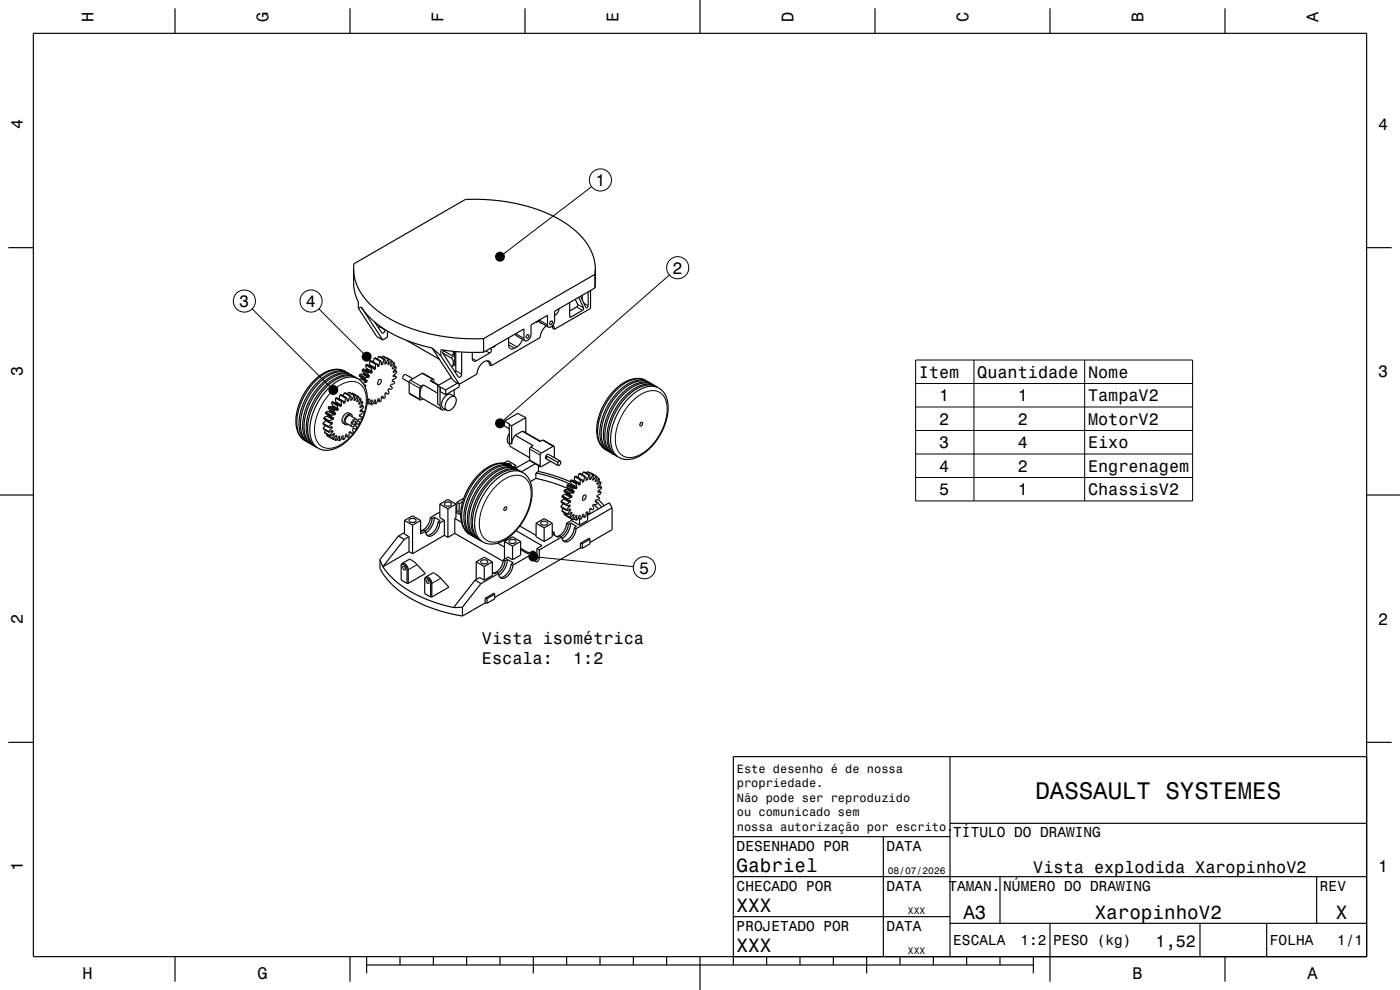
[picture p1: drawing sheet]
<svg xmlns="http://www.w3.org/2000/svg" width="420mm" height="297mm" viewBox="0 0 420 297" stroke-linecap="round" stroke-linejoin="round" font-family="sans-serif">
<g fill="none" stroke="#000" stroke-width=".35">
<path d="M10 10h400v277h-400zM52.5 2.5v7.5M105 2.5v7.5M157.5 2.5v7.5M210 0v10M262.5 2.5v7.5M315 2.5v7.5M367.5 2.5v7.5M2.5 74.3h7.5M410 74.3h7.5M106.1 80.7l.1-1.6 33.4-19.3h2.4l7.2 .4 6.7 1.1 6.4 2 5.7 2.6 4.5 3.2 3.2 3.5 1.2 1.9 .9 1.9 .6 2 .2 2.3M106.1 80.7l.1 5.5 .4 2.2 .9 2.2v1.9"/>
<path d="M106.1 80.7l.2 2.3 .6 2 .8 2 1.4 2.1 3.6 3.7 2.5 1.8 2.6 1.5 5.8 2.5 6.8 1.9 7.3 1 7.4 .1M107.5 92.5l5.6 8.5 1.7 1M108.4 92.1l1.6 2.2 2.1 2.1 4.8 3.3 5.9 2.7 6.8 2M108.4 92.1l-.9 .4M108.4 92.1l6.4 9.9M112.4 96.6l2.1 3.2a.83 .83 0 0 0 1-.9M113.8 97.7l-.2 .8M116.2 99.3v1.9l-1.4 .8M116.4 99.4l-.2 .1M161.5 96.2l3.1 1.9M161.6 96.2l-.5 .4h-.3M162 96.6l.1 .3h.4"/>
<path d="M163.9 97.8a4.7 4.7 0 0 0-1.8 3.4l-14.8 8.5M164.6 98.1l-.3-.5v-3l-5 2.9v2.8l-.4 1.2a1.31 1.31 0 0 1-1.4 .7M165.1 96.5l.4-.2a.59 .59 0 0 1 .1 .7 .59 .59 0 0 1-.7 .3zM165.7 97.8l.1 .7 .5 .3M165.9 97.6l.4 1.2M167.7 92.6l-.4 1.2-.9 .9M172.6 89.8l.7 1.5v.4l-2.4 1.6M173.6 89.2l1.5 3.2-.1 .4-3.8 2.4-.3-.3v-4.2M174.7 88.6v1.3M176.5 87.6v4.1l-.3 .6h-.4l-1.6-3.4M177.2 87.1v5.4l-10.9 6.3M178.5 86.4l-12.1 7v3.1l-.4 .9a1.31 1.31 0 0 1-1.4 .7"/>
<path d="M178.5 82.3v4.1M178.5 82.3l-33.4 19.3M178.6 80.7l-.1 5.7M178.6 80.7l-.1 1.6M98.4 116.6l2.1-1.7 1.8-1.1 1.9-.6 1.6-.1a5 5 0 0 1 4.3 5 17.3 17.3 0 0 1-9.9 16.6 5 5 0 0 1-7.2-4.4l.1-3.3 1.1-3.8 1.8-3.5zM100.7 119.5l.1 1.1-.3 .3M100.7 119.5l.2-.3 1.8 1M100.7 119.5l1.7 .9M102 118.5l-.2 1.2M102 118.5l.3-.2 1.7 1M102 118.5l1.7 1M103.3 117.9l-.3 .8"/>
<path d="M103.3 117.9l.3-.1 1.7 1M103.3 117.9l1.7 1M103.5 111.4l-1.2-.4-1.4-.1-1.7 .3-1.5 .7-1.6 1.1-1.7 1.5-2.8 3.8-1.9 4.2-.6 4 .1 1.8 .4 1.6 .7 1.3 1.2 1M103.5 111.4l.4 .2M103.5 111.4a7.3 7.3 0 0 0-8.2 1.8 17 17 0 0 0-6.3 15.5 5.5 5.5 0 0 0 2.5 3.5M103.7 119.5l-.1 .4a.76 .76 0 0 1-.5 1.1l-.4-.8M104 119.3l-.3 .2M104.6 117.7l-.4 .5M104.6 117.7l1.9 1M104.6 117.7l1.7 1M104.6 112l-1.4-.4-1.4-.1-1.5 .4-1.7 .8-3.3 2.6-2.6 3.6-1.9 4.3-.5 2.2-.2 1.9 .2 1.9 .5 1.5 .7 1.2 1.1 .9M104.6 112l.3 .3"/>
<path d="M104.6 112l-1.3-.6-1.4-.2-1.7 .3-1.9 .8-1.6 1.1-1.7 1.5-1.5 1.9-1.4 2.1-1.1 2.2-.8 2.3-.4 2.2-.1 1.9 .3 1.9 .6 1.5 .8 1.1 1.2 .8M105 118.9l-.3 .6a.52 .52 0 0 1-.5 .8l-.2-1M105.3 118.8v1.3M105.3 118.8l-.3 .1M105.6 117.9l-.1 .2M105.6 117.9l1.9 1.1M105.6 117.9l1.8 1M105.7 112.7l-1.2-.5-1.4-.1-1.7 .4-1.8 .8-1.7 1.2-1.5 1.5-2.8 3.7-1.8 4.3-.5 2.2-.1 1.9 .2 1.8 .5 1.4 .7 1.2 1.1 1M105.7 112.7l.3 .2M105.7 112.7l-1.4-.7-1.5-.1-1.5 .2-1.7 .8-1.8 1.1-1.7 1.5-2.8 3.8-1.1 2.2-.8 2.3-.5 2.2-.1 1.9 .2 2.1 .6 1.4 .8 1.1 1.3 1M106.3 118.7h.2M106.3 118.7l-.7 1.2-.3 .2"/>
<path d="M106.5 118.7l-.3 1.2 .2 .2 1-1.2M106.8 113.3l-1.3-.5h-1.5l-1.5 .3-1.6 .7-1.6 1.1-1.7 1.5-2.8 3.7-1.8 4.1-.7 4.2 .1 1.7 .5 1.7 .8 1.4 1.1 .9M106.8 113.3l.3 .2M106.8 113.3l-1.4-.6-1.3-.2-1.5 .2-1.8 .7-1.7 1.1-1.7 1.5-1.6 1.8-1.4 2.1-1.1 2.2-.8 2.3-.5 2-.1 2.3 .2 1.7 .6 1.6 .9 1.2 1.2 .9M107.4 118.9l.1 .1M107.5 119.2l.7 .4M107.5 119l-.5 1.2 .1 .3 1.1-.9M107.8 112.6l2 1.4M107.8 112.6l1.7 1M107.9 112.3l-.1 .3M107.9 112.3l1.7 1M108.2 119.6l.1 .1-.6 1.2v.4"/>
<path d="M108.5 113.2l-.2 .4-.7 .2M108.6 111l.5 .7M108.6 111l1.8 1M108.8 110.7l.6 .1 1.7 1M108.8 110.7l-.2 .3M108.8 110.7l1.7 1M108.9 115h.1M108.9 115v.1M109.1 111.7l1.7 1M109.1 111.7a.47 .47 0 0 1-.2 .6 .47 .47 0 0 1-.6-.1l-.4 .1M109.2 115.5h.5l-.2 .6M109.5 113.6l.3 .4"/>
<path d="M109.5 116.1h.1M109.6 113.3l-.1 .3M109.7 109.5v.4a.7 .7 0 0 1 0 1.1M109.7 109.5l1.8 1M109.8 114l.3 .1M110 109.3l.2 .1M110 109.3l-.3 .2M110 109.3l1.9 1.1M110.1 114.1h.1M110.1 114.1a.58 .58 0 0 1-.7 .7l-.5 .2M110.4 112l.4 .7M110.5 111.7l.6 .1"/>
<path d="M110.5 111.7l-.1 .3M110.8 112.7h.1M110.8 112.7a.47 .47 0 0 1-.2 .5 .47 .47 0 0 1-.6 0l-.4 .1M111 108.3l-.2 1.4M111 108.3l.2-.2 1.7 1M111 108.3l1.7 1M111.1 111.8l.2 .2M111.3 112h.1M111.5 110.5v.6a.5 .5 0 0 1 .2 .5 .5 .5 0 0 1-.4 .4M111.9 110.4l-.2-.1-.2 .2M111.9 110.4l.3 .4M112.2 110.8l.1 .1"/>
<path d="M112.3 107.4l-.3 1.2M112.3 107.4l.2-.1 1.7 1M112.3 107.4l1.7 1M112.7 109.3l-.1 .4a.81 .81 0 0 1-.3 1.2M112.9 109.1l-.2 .2M113.5 114.1a.52 .52 0 0 1 .8-.2 .52 .52 0 0 1 0 .9l-.5 .5-.4 .1zM113.6 106.9l-.4 .8M113.6 106.9l1.9 1M113.6 106.9l1.7 1M114 108.4l-.2 .5a.77 .77 0 0 1-.5 1l-.4-.8M114.2 108.3l-.2 .1M114.4 119.1l.8 .4"/>
<path d="M114.8 106.9l-.3 .4M114.8 106.9l1.9 1M114.8 106.9l1.7 .9M115.2 119.5l-.4-.6a.56 .56 0 0 0-.4 .8l-.4 .9M115.3 107.9l-.3 .7a.51 .51 0 0 1-.1 .5 .51 .51 0 0 1-.5 .2l-.2-1M115.5 109.2h.1M115.5 107.9h-.2M115.5 107.9v1.3M115.6 117.9l-.1 .5a.81 .81 0 0 1-.3 1.1M115.7 117.9l.4 .2M115.7 107.3l1.8 .9M115.8 117.8l-.2 .1"/>
<path d="M115.8 117.8v.1M115.8 117.9l.3 .2M116.4 109.3h.1M116.5 107.8l-.7 1.3-.3 .1M116.5 107.8l.2 .1M116.7 107.9l-.3 1.4M116.7 116.6a.55 .55 0 0 0-.4 .5 .55 .55 0 0 0 .3 .5l-.1 .6-.4-.1M116.7 116.6h.1M117.1 115.8l.2 .1M117.1 115.8h.1M117.2 115.8l.1 .1M117.2 109.9h.1"/>
<path d="M117.3 115.9a.51 .51 0 0 1 .3 .8 .51 .51 0 0 1-.9-.1M117.5 108.2l-.8 1.1h-.3M117.5 108.2l.2 .1-.5 1.2v.4M117.6 108.5l.7 .4M117.7 114.3l.5 .2M117.7 114.2l.5 .3M118 112.5l.9 .5M118.2 109.7l.7 .4M118.2 114.5a.55 .55 0 0 1-.1 .7 .55 .55 0 0 1-.7 0l-.3 .6M118.3 111l.7 .4M118.3 108.9l-1 1M118.3 108.9v.5a1.11 1.11 0 0 0-.5 1.3l1.1-.6"/>
<path d="M118.9 110.1l-.2 .5a1.14 1.14 0 0 0-.7 1.2l1-.4M118.9 113h.1M118.9 113v.3l-1 .5-.2 .5M119 111.4l-.2 .6a1.03 1.03 0 0 0-.8 1h.9M122 102.1l9.8 5.7M122.8 114.7v3.4l3.2 1.9M123.9 113.6l-2.2-1.2a.88 .88 0 0 0-.7 1.3l1.8 1M126.9 119.6l-.9 .4M127 115.5a2.87 2.87 0 0 0-.5 3.9l6.1 3.5M127 115.5l-.9 .5-.2 .4 .1 3.6M127 115.5l4.3 2.5M129.1 114.2l2.5 1.3"/>
<path d="M129.1 114.2l2.4 1.4M129.6 104.4l2.7 2.4M129.6 104.4l6.4 9.8 1.8 1.1M130.1 113.8l-3.4-1.8-3.6 2-.3 .7M130.1 113.8l-1 .4M130.1 113.8l.1 .9M131.3 115.7l.7 .4M131.3 115.7v5.5M132 116.1v5.7l.2 .7 .4 .4M132.1 116.1l1.6 .9M132.1 116.1v1.4l1.6 .9M132.1 116.1h-.1"/>
<path d="M132.3 106.8l5.5 8.5M132.8 105.9l2.9 1.8 .3 .9-.2 1.2M133.1 105.3l2.2 1.2 .5 .1M133.4 105.1l-.4 .2-.2 .6 4.7 7.2a.75 .75 0 0 0 1-.9v-6.6M133.7 117v1.4M135.4 109.8h.4M135.4 113.3l-4.1 2.4M136 105.4l-.2 1.2M136.3 116.9v2M136.4 105.4v3.3l.3 .2M136.4 106.2l-.6 .4M136.4 119l-1.1-.6a2.83 2.83 0 0 0-2.8 3l.3 .9 1.2 .8"/>
<path d="M136.4 119a2.8 2.8 0 0 1-1.1 3.9l-.7 .3-.6-.1M136.4 119a2.71 2.71 0 0 0-2.9 2.7l.1 .8 .4 .6M136.4 109.5l.3 .1M136.7 105.5l-.1 6.2M136.7 109.3l-.9 .5M137.3 114.9l-3.6 2.1M137.8 115.2v.9l-4.1 2.3M145.1 105.7l-6.7-.1-6.1-.7v1.9M145.1 101.6v4.1M146.1 108.2l.5 .3M146.4 108.3l.4 1.1 .5 .3M147.1 104.5a.82 .82 0 0 1-.2 1.4l-4.1 2.4a.74 .74 0 0 1-.8 0 .74 .74 0 0 1-.3-.8v-1.8"/>
<path d="M147.3 109.7a1.39 1.39 0 0 0-.9-1.5 1.39 1.39 0 0 0-1.6 .6 4.8 4.8 0 0 0-1.7 3.4l-5.3 3.1M147.8 104.1h.1M148.7 103.6l-.4 .4-.4 .1M152.6 101.3v2.2a1.08 1.08 0 0 0 .5 1.1 1.08 1.08 0 0 0 1.3-.1l1.5-1.2 .8-1.5M154.4 100.3l3.1 1.9M157.5 102.2l-.3-.5v-3l-12.1 7M158.1 100.6l.3-.2a.58 .58 0 0 1 .2 .7 .58 .58 0 0 1-.8 .3zM188.8 119.2l1.9-1.6 2-1.1 1.7-.5 1.7-.1a4.9 4.9 0 0 1 4.2 4.4 17.2 17.2 0 0 1-9.7 17.1 4.9 4.9 0 0 1-6.9-2.6l-.4-1.5-.1-2 .8-4.2 2-4.3zM193.8 114.2l-1.4-.5-1.4-.1-1.7 .5-1.6 .7-3.1 2.5-2.8 3.7-1.8 4.3-.6 2.2-.1 2 .1 1.7 .5 1.5 .7 1.2 1.2 1.1M193.8 114.2l.3 .2M193.8 114.2a7.2 7.2 0 0 0-7.9 1.4 17 17 0 0 0-6.6 15.8 5.5 5.5 0 0 0 2.5 3.6M194.9 114.8l-1.4-.6-1.4-.2-1.6 .3-1.8 .7-1.6 1-1.7 1.5-1.5 1.8-1.4 2.1-1.1 2.2-.9 2.3-.4 2.2-.1 2.1 .2 1.8 .5 1.6 1 1.2 1.2 .8"/>
<path d="M194.9 114.8l-1.3-.5h-1.5l-1.7 .4-1.4 .6-1.6 1.1-1.7 1.5-2.8 3.7-1.7 3.9-.6 2.2-.2 2.2 .1 1.8 .5 1.7 .8 1.3 1.1 .9M194.9 114.8l.3 .2M195.9 115.4l-1.3-.6-1.5-.2-1.7 .3-1.8 .8-1.6 1.1-1.6 1.5-1.6 1.9-1.4 2-1.8 4.3-.5 2.3-.1 2.1 .3 1.9 .5 1.4 .8 1.1 1.3 .9M195.9 115.4l-1.2-.4-1.5-.1-1.4 .3-1.7 .8-3.2 2.4-1.5 1.8-1.4 2.1-1.9 4.2-.5 2.1-.2 2.1 .2 1.8 .4 1.5 .9 1.3 1 .9M195.9 115.4l.4 .2M197 116l-1.3-.6-1.4-.2-1.7 .3-1.7 .7-1.8 1.2-1.7 1.5-2.8 3.7-1.8 4.3-.5 2.3-.2 2.1 .2 1.9 .5 1.5 1 1.3 1.2 .8M197 116l-1.4-.4-1.4-.1-1.7 .4-1.5 .8-3.3 2.6-2.8 3.8-1.8 4.3-.6 3.9 .2 1.8 .5 1.7 .7 1.1 1.1 .9M197 116l.3 .3M91.5 132.2l.4 .2M92.6 132.8l.3 .2M93.7 133.5l.3 .1M94.8 134.1l.3 .1"/>
<path d="M96.9 127v.3l1.7 .9M96.9 127l1.7 1M97 128.5v.2l1.7 1M97 128.5l1.7 .9M97.1 125.6l1.8 1.1M97.1 125.6l.1 .1M97.2 125.3l-.1 .3M97.2 125.3l1.7 1M97.3 129.7l1.8 1.2M97.3 129.7l1.7 1M97.6 127.7l-.6 .8M97.6 123.9l2 1.3"/>
<path d="M97.6 123.9l1.7 1M97.7 129.1l-.4 .6M97.8 123.6l-.2 .3M97.8 123.6l1.7 1M98 126.1l-1.1 .9M98 130.6l.2 .1M98 130.6l2.7 1.5M98.1 130.3l-.1 .3M98.4 124.5l-.3 .4-.9 .4M98.4 122.3l.4 .5 1.8 1.1M98.4 122.3l1.8 1M98.6 128.2l1-.2a1.12 1.12 0 0 1-.7 1.2l-.2 .2"/>
<path d="M98.6 128v.2M98.6 122l-.2 .3M98.6 122h.7l1.7 1M98.6 122l1.7 1M98.7 129.4v.3M98.9 126.7h.7a.59 .59 0 0 1 0 .6 .59 .59 0 0 1-.6 .3l-.4 .4M98.9 126.3v.4M99 122.9a.51 .51 0 0 1-.3 .6 .51 .51 0 0 1-.5 0l-.4 .1M99 130.7l.1 .2M99.3 124.9l.3 .3M99.5 124.6l-.2 .3M99.5 120.7v.4a.63 .63 0 0 1 0 1.1"/>
<path d="M99.5 120.7l1.7 1M99.6 125.2l.4 .1M99.7 120.5l-.2 .2M99.7 120.5l2 1.1M99.7 120.5l1.7 1M99.8 129.1l-1.1 .6M99.8 129.1v.1M99.8 129.2v.4l-.8 1.1M100 125.3h.1M100.1 125.3a.6 .6 0 0 1-.8 .7l-.4 .3M100.2 123.3l.4 .6M100.2 130l-1.1 .9"/>
<path d="M100.2 130h.1M100.3 130l-.5 1.7 1-1h.2M100.3 123h.7M100.3 123l-.1 .3M100.6 123.9h.1M100.7 123.9a.5 .5 0 0 1-.2 .5 .5 .5 0 0 1-.6 .1l-.4 .1M101 123l.1 .1M101 130.7h.1M101 130.7l-.3 1.4M101.1 123.1h.1M101.1 131.8l.7 .4M101.2 121.7l.1 .6a.47 .47 0 0 1 .2 .5 .47 .47 0 0 1-.4 .3"/>
<path d="M101.4 121.5l.3 .1M101.4 121.5l-.2 .2M101.7 121.6l.3 .3M101.9 130.9l-.3 .1-.7 1.2-.2-.1M101.9 130.9h.1M101.9 130.9l-.1 1.3M102 121.9l.1 .1M102.4 131.5l.7 .4M102.4 120.4v.7a.57 .57 0 0 1-.3 .9M102.7 120.2l-.3 .2M103.1 131.9l-.2-1.2-.3 .2-.6 1.3h-.2M103.6 130.7l.8 .5"/>
<path d="M104.4 131.2l-.3-.9a.54 .54 0 0 0-.5 .8l-.5 .8M104.4 127.3l-.8 .1M104.8 129.6l.7 .4M105.3 120.1h.1M105.4 124.3a2.05 2.05 0 0 0-1.8 3.1M105.4 124.3l.3 .8M105.4 124.3l-.7-.4a2.05 2.05 0 0 0-1.7 3.1l.6 .4M105.5 130l-.4-.5a.69 .69 0 0 0-.4 1.1l-.3 .6M106 128.4l.4 .2M106.1 126.5l.3-.2a.58 .58 0 0 1 .2 .7 .58 .58 0 0 1-.8 .3zM106.1 128.4a.65 .65 0 0 0-.2 1.1v.4l-.4 .1M106.1 128.4h.1"/>
<path d="M106.1 128.4l.3 .2M106.6 127.6l.1 .1a.51 .51 0 0 1 .4 .6 .51 .51 0 0 1-.7 .3M106.9 125.7a1.48 1.48 0 0 1-1.3 2.3M106.9 125.7a1.48 1.48 0 0 0-1.3 2.3M106.9 125.7l-1.8-1a1.49 1.49 0 0 0-1.3 2.2l1.8 1.1M106.9 127.1h.1M107.3 126.2l.3 .2M107.4 126.3h.1M107.4 126.3l.2 .1M107.6 126.4l.2 .2a.5 .5 0 0 1-.1 .6 .5 .5 0 0 1-.7-.1M107.7 121.3h.1M107.8 124.6l.7 .4"/>
<path d="M108.1 120.2l.7 .4M108.2 123l-.1 .5h.9M108.2 123l.8 .5M108.4 121.5l.7 .4M108.5 125a.59 .59 0 0 1-.2 .7 .59 .59 0 0 1-.7 0l-.2 .6M108.8 120.6l-.1 .5a1.14 1.14 0 0 0-.7 1.2l1.1-.4M108.8 120.6l-1.1 .7M109 123.5l-.3 .5a.82 .82 0 0 0-.8 .9l.6 .1M109.1 121.9l-.1 .4-.8 .7M110.1 121.1l.2 .1M110.2 120.1l.3-.4 .3 .1-.5 1.4M110.7 121l.7 .4"/>
<path d="M111.6 120l-.3 .1-.8 1.2-.2-.1M111.6 120h.1M111.6 120l-.2 1.4M112 120.8l.7 .4M112.7 121.2l-.1-1.2-.3 .1-.7 1.3h-.2M113.3 120.1l.7 .5M114 120.6l-.3-.9a.54 .54 0 0 0-.5 .7l-.5 .8M133.5 122.8l-.4 .3-.5-.2M151.1 138.9l1.2-.7 2.5 1.4M151.3 126.4v1.4l1.5 .8M151.3 126.4l1.5 .9M151.8 139.1h.2a.94 .94 0 0 1 1.4 .7"/>
<path d="M152.8 127.3v5.7l.3 .8 5.8 3.5M152.8 130.1a2.11 2.11 0 0 0 0 3M152.8 127.3l.7 .4M153 139.6l-1.4-.5-1.6-.1-1.5 .4-1.8 .9-3.2 2.7-2.6 3.6-1.8 4.3-.5 2.2-.1 1.9 .2 1.9 .5 1.5 .8 1.1 1 .8M153 139.6l.3 .2M153 139.6a7.3 7.3 0 0 0-8.2 1.7 17 17 0 0 0-6.4 15.4 5.5 5.5 0 0 0 2.6 3.6M153.5 127.7v5.5l.3-1.3 .8-1.3M154.6 130.6l5.3 3.1-.8 .5-.2 .5v3.4l3.3 1.9M154.8 139.6v1M154.8 139.6l-.9 .5M156.7 129.4l5.5 3M156.7 129.4l5.4 3.1 .9-.5 3.2 1.9"/>
<path d="M156.7 129.4l-2.1 1.2M157.7 125.3l-2.3-1.3-4.1 2.4M157.7 125.3v4.5M157.7 125.3l-4.2 2.4M158.9 138.1l-4.1 2.4M160.6 139.1l-4.2 2.4M161.5 139.7v1.7M164 136.8v.9l-.2-.3zM164 136.8l3.4 1.9M165.2 138.4l-3 1.6M166.2 133.9l.1 3.4M166.2 133.9l-4 2.2-.1 .4 .1 3.5"/>
<path d="M167.4 138.7v1M168.1 138.3l-3.5-2a.87 .87 0 0 0-.8 1.3l3.6 2.1M168.1 138.3a.88 .88 0 0 1-.7 1.4M168.1 138.3l-.7 .4M181.8 135l.3 .1M182.9 135.6l.3 .2M183.9 136.2l.4 .2M185 136.8l.3 .2M192.2 126.9l.3-.2a.59 .59 0 0 1 .2 .7 .59 .59 0 0 1-.7 .3zM0 148.5h10M121.3 159.7l-1.8 1.1M121.3 156.1v4.1l1.4 .8"/>
<path d="M121.3 156.1l2.5 1.4M121.3 156.1l2.5-1.4 2.4 1.4M122.9 155.8a1.15 1.15 0 0 1 1.9 .5 1.23 1.23 0 0 1-2.1-.2zM123.8 157.5v8.6M126.2 159.3l.2 .2 .7-.4 .6 .3M126.2 156.1v4.1l1.5-.8M126.2 156.1l-2.4 1.4M129.1 155.3a4.3 4.3 0 0 1-2.9 3.9M129.1 155.3l.5 .3M129.6 155.6a4.7 4.7 0 0 1-2.1 3.7M130.3 155.2a6.3 6.3 0 0 1-2.6 4.7M130.3 155.2l-.7 .4"/>
<path d="M130.3 155.2l1.8 1-.7 .4M131.4 156.6a4 4 0 0 1-3.4 4M131.4 156.6l.5 .3M131.9 156.9a3.9 3.9 0 0 1-3.4 4l-.6-.5-.2-1M131.9 153.6l-2.8 1.7M131.9 151.2v4.1l1.4 .8M131.9 151.2l2.5 1.4M131.9 151.2l2.5-1.4 2.4 1.4M133.3 156.1l-1.4 .8M133.3 156.1v4.5M133.5 150.9a1.15 1.15 0 0 1 1.9 .5 1.22 1.22 0 0 1-2.1-.2zM134.4 152.6v8.6"/>
<path d="M136.4 155.5l2.1 1.2M136.4 155.5v4.5M136.8 153.7l1.4 .8M136.8 151.2v4.1l-.4 .2M136.8 151.2l-2.4 1.4M137 150.7l-.1 3M137 150.7l.7 .4M137.7 151.1l-.1 3M138.8 150.5l-1.1 .6M139.1 149.5l-2.1 1.2M148 144.6l1.9-1.6 2-1.1 1.7-.6h1.6a4.9 4.9 0 0 1 4.3 4.8 17.2 17.2 0 0 1-9.9 16.7 4.8 4.8 0 0 1-6.5-2.2l-.5-1.6-.2-1.9 .1-1.9 .5-2.3 .9-2.3 1.1-2.2 1.3-1.8zM151.4 152.2l.3-.2a.59 .59 0 0 1 .2 .8 .59 .59 0 0 1-.7 .2z"/>
<path d="M154.1 140.2l-1.4-.7-1.4-.1-1.6 .2-1.9 .9-1.6 1-1.7 1.6-1.6 1.8-1.3 2.1-1.1 2.2-.8 2.3-.5 2.2v1.9l.2 1.9 .6 1.6 .9 1 1.2 .9M154.1 140.2l-1.3-.5-1.5-.1-1.5 .4-1.6 .7-1.8 1.2-1.7 1.6-2.6 3.5-1.9 4.3-.5 2.2-.1 2 .2 1.9 .4 1.5 .8 1.2 1.1 .9M154.1 140.2l.3 .2M154.8 159.2l7.8 4.5-1.5 .9M155.1 140.8l-1.3-.6-1.5-.2-1.5 .3-1.8 .7-1.8 1.1-1.6 1.6-2.8 3.7-1.2 2.2-.8 2.3-.5 2.2-.1 2 .2 1.8 .6 1.6 .8 1.2 1.3 .9M155.1 140.8l-1.2-.5h-1.4l-1.7 .3-1.7 .8-1.8 1.3-1.5 1.4-2.7 3.8-1.8 4-.5 2.3-.2 1.9 .2 1.7 .5 1.7 .8 1.2 1 .9M155.1 140.8l.4 .2M156 157.8l4.8 2.8M156.2 141.4l-1.3-.6-1.4-.2-1.5 .2-1.7 .7-1.8 1.1-1.7 1.5-1.6 1.9-1.4 2-1.8 4.3-.5 2-.2 2.4 .2 1.9 .6 1.6 .9 1.2 1.2 .8M156.2 141.4l-1.2-.4-1.6-.1-1.5 .3-1.6 .7-1.5 1.1-1.7 1.5-2.8 3.8-1.8 4-.8 4.2 .1 1.8 .5 1.7 .8 1.3 1.1 .9M156.2 141.4l.3 .2M160.8 141.9l5.6 1.5 4.9 2"/>
<path d="M160.8 143.5l4.9 1.3 4.8 1.8M160.8 141.9v1.6M160.8 143.5l-1.7 1M160.8 157v4l2.4 1.4M160.8 157l2.4-1.4 2.5 1.4M160.8 157l2.4 1.4M161.5 141.4l5.3 1.5 4.4 1.7M161.5 141.4l-.7 .5M162.3 156.7a1.09 1.09 0 0 1 1.2-.4 1.09 1.09 0 0 1 .8 .9 1.15 1.15 0 0 1-1.2 .4 1.15 1.15 0 0 1-.9-.8zM163.2 158.4v4M165.7 159.5l.6 .2M165.7 157v4l-2.5 1.4"/>
<path d="M165.7 157l-2.5 1.4M166.3 159.7l.2 1M166.3 159.7l-.6 .4M168.3 151.9v.3l1.7 1M168.3 151.9l1.7 1M168.3 150.4v.3l1.7 1M168.3 150.4l1.7 1M168.6 153.2l1.8 1.2M168.6 153.2l1.7 1M168.6 149l.1 .1M168.6 149l1.8 1.1M168.7 148.7l-.1 .3"/>
<path d="M168.7 148.7l1.7 1M169 152.6l-.4 .6M169 151.1l-.7 .8M169.2 154.2l2.6 1.7M169.2 154.2l1.7 1M169.2 147.3l2 1.4M169.2 147.3l1.7 1M169.3 147l-.1 .3M169.3 147l1.7 1M169.3 153.8l-.1 .4M169.4 149.5l-1.1 .9M169.9 147.9l-.2 .4-1 .4"/>
<path d="M170 157a4.2 4.2 0 0 1-3.1 4M170 157l.5 .3M170 151.7l1-.2a1.1 1.1 0 0 1-.8 1.1l-.2 .3M170 152.9v.3M170 153.2l1.1-.5a1.14 1.14 0 0 1-.6 1.2l-.2 .3M170 151.4v.3M170.1 154.8v.1M170.1 145.7l.4 .7M170.1 145.7l1.7 1M170.2 145.4l.6 .1 1.7 1M170.2 145.4l-.1 .3M170.2 145.4l1.8 1"/>
<path d="M170.3 154.2l.1 .2M170.4 154.4l.9-.7 .3 .1-.7 1.4M170.4 149.7v.4M170.4 150.1l.6 .1a.43 .43 0 0 1 .1 .5 .43 .43 0 0 1-.5 .2l-.6 .5M170.5 146.4l1.7 1M170.5 157.3a4.7 4.7 0 0 1-2.1 3.7M170.5 146.6l-.3 .4h-.9M170.5 146.4v.2M170.9 148.3l.3 .4M171 148l-.1 .3M171.2 144.2v.4a.7 .7 0 0 1-.1 1.1M171.2 144.2l1.7 1"/>
<path d="M171.2 156.9a6.3 6.3 0 0 1-2.6 4.7M171.2 156.9l1.8 1-.7 .4M171.2 156.9l-.7 .4M171.2 148.7l.3 .1a.55 .55 0 0 1-.1 .5 .55 .55 0 0 1-.6 .1l-.4 .3M171.4 144l1.9 1M171.4 144l-.2 .2M171.4 144l1.7 1M171.4 156.1l-1.4 .9M171.4 156.1l2.5 1.4M171.4 155.7v.4M171.8 155.9h.1l.5-.5a.57 .57 0 0 1 .7-.7l-.2 1.4M171.8 146.7l.4 .7"/>
<path d="M172 146.4l.5 .1M172 146.4l-.2 .3M172.1 154.3l-1.1 1.1-.1-.2M172.1 154.3h.1M172.1 154.3l.1 .3-.4 1.3M172.2 155.7l.7 .4M172.2 147.4h.1M172.2 147.4a.47 .47 0 0 1-.2 .5 .47 .47 0 0 1-.5 0l-.5 .1M172.3 158.3a4 4 0 0 1-3.4 3.9M172.3 158.3l.5 .3M172.4 143l-.2 1.4M172.4 143l.2-.2 1.8 1"/>
<path d="M172.4 143l1.7 1M172.5 146.5l.2 .1M172.7 146.6h.1M172.8 158.6a3.9 3.9 0 0 1-3.4 4l-.6-.5-.2-1M172.9 145.2v.6a.5 .5 0 0 1 .2 .5 .5 .5 0 0 1-.4 .3M173.1 145h.2M173.1 145l-.2 .2M173.3 145l.4 .5M173.4 155.5l.7 .4M173.7 145.5h.1M173.7 142.1l-.2 1.2M173.7 142.1l.3-.1 1.7 1"/>
<path d="M173.7 142.1l1.7 1M173.9 155.7v1.8M174.1 155.9l-.1-1.3-.3 .2-.6 1.3h-.2M174.1 144l-.1 .4a.81 .81 0 0 1-.3 1.1M174.4 143.8l-.3 .2M174.7 154.8l.7 .4M175 148.8a.52 .52 0 0 1 .8-.2 .52 .52 0 0 1-.1 .8 .66 .66 0 0 1-1 .5zM175 141.6l-.3 .8M175 141.6l2 .9M175 141.6l1.7 1M175.4 155.2l-.2-.9a.54 .54 0 0 0-.6 .8l-.5 .8M175.4 143.1l-.2 .7a.56 .56 0 0 1-.5 .8l-.3-.8"/>
<path d="M175.7 143l-.3 .1M175.8 153.7l.8 .5M176.2 141.5l-.3 .4M176.2 141.5l1.9 1M176.2 141.5l1.7 1M176.3 154v2.1l-2.4 1.4M176.6 154.2l-.4-.6a.7 .7 0 0 0-.4 1l-.4 .6M176.7 142.6l-.3 .7a.51 .51 0 0 1-.1 .5 .51 .51 0 0 1-.5 .2l-.1-1M176.9 143.9h.1M177 142.5l-.3 .1M177 142.5l-.1 1.4M177.1 152.6l.4 .2"/>
<path d="M177.1 152.6l-.2 .5a.81 .81 0 0 1-.3 1.1M177.1 142l1.9 .9M177.8 144h.1M177.9 142.5l-.7 1.3-.3 .1M177.9 142.5h.2M178 151.3l1.5 1.4M178.1 142.5l-.3 1.5M178.1 151.3a.54 .54 0 0 0-.3 .5 .54 .54 0 0 0 .3 .5l-.2 .6-.4-.1M178.1 151.3h.1M178.5 150.4l.2 .2M178.6 150.5h.1M178.6 150.5l.1 .1"/>
<path d="M178.6 150.2l1.9 1.9M178.7 144.5h.1M178.7 150.6a.51 .51 0 0 1 .3 .8 .51 .51 0 0 1-.9-.1M179 142.9l-.9 1.1h-.3M179 142.9l.1 .1-.5 1.2 .1 .3M179.1 143.2l.7 .4M179.1 148.9l.5 .3M179.2 145.3v.1M179.5 149.9l1.8 1.8M179.5 147.2l.8 .5M179.6 144.3l.7 .4M179.6 149.2h.1a.55 .55 0 0 1-.1 .7 .55 .55 0 0 1-.7 0l-.3 .6"/>
<path d="M179.8 145.7l.7 .4M179.8 143.6l-1.1 .9M179.8 143.6l.1 .2-.7 1.1v.4M180.3 144.7l-1.1 .7M180.3 144.7l-.2 .6a1.14 1.14 0 0 0-.7 1.1l1.1-.3M180.3 147.7l-.3 .5a.87 .87 0 0 0-.9 .9l.5 .1M180.5 146.1l-.3 .6a1.05 1.05 0 0 0-.8 1h.9M183.6 152.4l-.8-1.6-6.5 3.8M183.6 152.4v6.5l-6.6 3.8M183.6 152.4l-10.8 6.2M410 148.5h10M114 167.9v2.6l1.2 2.1 2.7 3.1 3.4 2.6 3.9 2.3 4.2 1.8 4.6 1.4 4.7 1"/>
<path d="M114 167.9l.9 2.1M114.9 170l1.6 2.1 1.8 1.9 2.2 1.8 2.7 1.7 5.6 2.6 7.3 2.2M119.5 160.8l-5.5 7.1M119.5 160.8l1.8 1M120.4 169.9a.62 .62 0 0 1 .4-.6 .62 .62 0 0 1 .8 .4l.5 1v4.3M120.7 169l2.1-1.2h.3l1.8 1.3 2.7 3-5.1 2.9M120.7 169l-.3 .6v4.4l1.7 1M120.7 169h.4l.6 .3 .7 1.2 .1 4.5M120.9 169.9a.64 .64 0 0 1 .7 .4 .64 .64 0 0 1-.2 .7l-.6-.6zM121.3 161.8l-6.4 8.2M122.1 175h.4M122.7 161l-1.4 .8"/>
<path d="M122.7 165.5l1.1 .6M122.7 165.5l-7.8 4.5M122.7 161v4.5M127.4 174a.62 .62 0 0 1 .5-.7 .62 .62 0 0 1 .7 .4l.6 1.1v4.3M127.7 173.1l2.2-1.2h.2l1.8 1.3 2.8 2.9-5.2 3M127.7 173.1h.1a1.82 1.82 0 0 1 1.7 1.9v4.1M127.7 173.1l-.3 .6v4.4l1.8 1M128 174a.64 .64 0 0 1 .6 .4 .64 .64 0 0 1-.1 .7l-.6-.6zM129.2 179.1h.3M133.3 160.6l1.1 .6M133.3 160.6l-9.5 5.5M136.4 160l14.6 8.4"/>
<path d="M136.4 160l-2 1.2M141 160.3l.3 .2M142.1 161l.3 .1M142.5 174.1l1.8 1M142.5 174.1l-6.4 8.2M142.9 168.6v5.3M142.9 168.6l2.4-1.4 2.4 1.4M142.9 168.6l2.4 1.4M143.1 161.6l.4 .2M144.2 162.2l.3 .2M144.3 175.1l-5.6 7.1M144.4 168.2a1.15 1.15 0 0 1 1.9 .5 1.22 1.22 0 0 1-2.1-.2z"/>
<path d="M145.3 174l-1.4-.7-1.4 .8M145.3 170v4M145.5 179.5v1.4M145.5 179.5l.6 .1M146.1 179.6v1.4M147.7 171.8l.6 .3 .7-.4 .6 .3M147.7 168.6l-2.4 1.4M147.7 168.6v4l-2.4 1.4M148.4 178.3v1.4l-2.3 1.3M148.4 178.3l-.1-.4-2.8 1.6M148.4 178.3l-2.3 1.3M149.3 162.9l2 1.2"/>
<path d="M149.6 172l-5.3 3.1M151 167.9a4.2 4.2 0 0 1-3 4M151 167.9l.5 .4M151.3 162.1l.3 .2M151.3 162.4l2.5 1.4M151.3 162.4l2.5-1.4 2.4 1.4M151.3 162.4v5.3M151.5 168.3a4.7 4.7 0 0 1-2.1 3.6M151.7 161.9l.3 .2M152.2 167.8a6.3 6.3 0 0 1-2.6 4.8M152.2 167.8l1.8 1.1-.7 .4M152.2 167.8l-.7 .5"/>
<path d="M152.9 162.1a1.15 1.15 0 0 1 1.9 .5 1.22 1.22 0 0 1-2.1-.2zM153.3 169.3a4 4 0 0 1-3.3 3.9M153.3 169.3l.5 .3M153.8 167.9l-1.4-.8-1.4 .8M153.8 163.8v4.1M153.8 169.6a3.9 3.9 0 0 1-3.3 3.9l-.7-.4-.2-1.1M156.2 164.9l2.2 1.2 1.5-.8 .7 .4M156.2 162.4v4.1l-2.4 1.4M156.2 162.4l-2.4 1.4M156.2 164.5l2.5 1.4M160.6 165.7l-6.8 3.9M160.6 167l.4 .3"/>
<path d="M161.1 164.6v2.6l-.5 .8M161.1 164.6l.7 .4M161.8 165v2.4a.93 .93 0 0 1-1.1 1l-.1-2.7M165.7 160.2l1.6 1 .7-.4 .6 .3M168.6 161.1l-6.8 3.9M174.1 164.4l.6 .1M174.1 164.4l-25.7 14.8M174.1 163v1.4M174.1 163l.6 .1M174.7 163.1v1.4M177 161.8v1.4l-2.3 1.3M177 161.8l-.2-.4-2.7 1.6"/>
<path d="M177 161.8l-2.3 1.3M138.7 182.2l-2.6 .1M138.7 182.2v2.6M145.5 180.9l-6.8 3.9M145.5 180.9l.6 .1M2.5 222.7h7.5M285 227v60M410 222.7h7.5M410 227h-190v62.5M220 251h65M265 251v36M285 247h125"/>
<path d="M220 275h65M220 263h190M285 277h125M300 263v14M315 277v17.5M360 277v10M380 277v10M395 263v14M52.5 287v7.5M105 287v7.5M110 289.5h200M110 287v5"/>
<path d="M120 287v2.5M130 287v2.5M140 287v2.5M150 287v2.5M160 287v5M170 287v2.5M180 287v2.5M190 287v2.5M200 287v2.5M210 287v10M230 287v2.5M240 287v2.5"/>
<path d="M250 287v2.5M260 287v5M270 287v2.5M280 287v2.5M290 287v2.5M300 287v2.5M310 287v5M367.5 287v7.5"/>
</g>
<g fill="none" stroke="#000" stroke-width=".3">
<path d="M177.5 56l-27.5 21M75.7 92.7l24.3 24.3M95.7 92.7l14.3 14.3M113.8 98l1.7 1M161.8 96l2.5 1.5M166.4 94.5l.1 .1M170.9 94.9l.4 .2M173 92.1l1.8 1M173.3 91.3l1.8 1.1M175.2 91l1.3 .7M200.8 82.5l-50.8 44.5M99.4 117.7l1.9-1.7 1.9-1 1.9-.5 1.7 .1 1.5 .8 1 1.4 .5 1.8 .1 2.1-.5 2.6-.8 2.3-1.2 2.5-1.8 2.4-1.8 1.8-1.7 1.2-2 .8-1.8 .2-1.6-.5-1.4-1.3-.8-1.9-.1-2.5 .5-2.9 1-2.7 1.5-2.6z"/>
<path d="M101.8 119.7l1.7 .9M104.2 119.8l.4 .3M105.2 119.9l.3 .2M105.3 119.6l.4 .3M106.3 119.8l.3 .2M108.2 113.7l1.7 1M108.4 113.5l1.7 1M108.4 113.3l1.8 1M108.8 112.3l1.7 1M109 112.2l1.7 .9M109.1 112l1.7 .9M109.3 115.6l.4 .2"/>
<path d="M109.5 116.1h.1M109.5 115.5l.2 .1M109.8 110.9l1.7 1M109.9 110.7l1.7 1M109.9 110.5l1.8 1M110.5 119.8l.3 .2M110.7 119.7h.1M110.9 109.7l1.7 1M111 109.4l1.7 1M112.2 110.7l.2 .1M112.4 120l.3 .1M113 109.2l.7 .4"/>
<path d="M113.3 109.7l.3 .2M113.3 109.9l.2 .1M113.6 119.6l.1 .1M114.4 109.4h.1M114.4 109.2l.3 .2M114.4 108.9l.4 .2M114.7 118.8l.1 .1M115.4 109.1l.3 .1M115.4 109.2h.1M115.5 108.8l.3 .2M115.8 117.8v.1M116.4 109.3l.1 .1"/>
<path d="M116.4 109.3h.1M116.4 109l.3 .2M116.7 116.6h.1M117.1 109.6l.3 .2M117.1 115.8h.1M117.7 110.5l.2 .1M117.7 114.4h.1M117.9 113h.2M118 111.7h.1M122.8 114.7l3.1 1.8M122.8 117.9l3.1 1.9M123.1 114l3.2 1.9"/>
<path d="M126.6 112l3.2 1.8M136.4 105.9l-.4 .2M136.4 108.3l-.4 .3M136.4 106.7l-1.1 .6M136.7 111.2l1.8 1M136.7 108.9l-.7 .5M141.7 107.5l1.2 .7M145.8 105.3l1.1 .6M147.1 104.5l.2 .2M152.6 103.5l1.8 1M152.6 102.6l2.5 1.5M154.7 100.1l2.5 1.4"/>
<path d="M274.7 108h83.1v42.3h-83.1zM274.7 115.1h83.1M292.2 108v42.3M325.4 108v42.3M97.8 126.3l1.7 1M98.1 124.9l1.7 1M98.3 124.7l1.7 1M98.4 124.5l1.7 1M98.6 123.5l1.8 1M98.8 123.3l1.8 1M99 123.1l1.7 1M99 128.2l.5 .3"/>
<path d="M99.2 126.8l.5 .2M99.4 128.1l.3 .2M99.4 129.4l.4 .2M99.5 128l.2 .1M99.6 126.7l.1 .1M99.6 122.1l1.7 1M99.6 129.2l.3 .1M99.7 121.9l1.7 1M99.7 129.1l.1 .1M99.8 121.6l1.7 1M100 130.2l.3 .2M100.1 130l.2 .2"/>
<path d="M100.2 130h.1M100.7 120.8l1.7 1M100.7 130.7l.3 .2M100.7 120.5l1.8 1M101.7 130.9l.3 .2M101.9 121.7l.3 .2M102.8 130.8l.2 .1M103 120.7l.4 .2M103.1 120.9l.1 .1M103.9 130.3h.2M104.2 120.3l.1 .1M104.2 120.1l.3 .2"/>
<path d="M105 129.4l.1 .1M105.2 120l.1 .1M106.1 128.4h.1M106.2 120l.2 .1M106.2 120.1h.1M107 120.3l.3 .2M107.3 126.3h.1M107.6 121.1l.3 .1M107.8 124.9h.1M108 122.2l.1 .1M108 123.5h.2M111.3 120l.3 .2"/>
<path d="M131.3 121.2l.7 .4M152.8 132.8l.7 .4M158.9 134.7l3.2 1.8M158.9 138l3.2 1.8M159.2 134.1l3.2 1.8M162.8 132.1l3.1 1.8M189.7 120.3l1.9-1.6 2.1-1.1 1.9-.4 1.6 .2 1.4 .8 .9 1.4 .6 1.9v2l-.4 2.5-.9 2.5-1.2 2.4-1.6 2.2-1.8 1.8-2 1.4-1.9 .8-1.8 .2-1.7-.6-1.3-1.3-.8-2.1-.1-2.3 .5-2.9 1.1-2.8 1.6-2.7zM274.7 122.1h83.1M274.7 129.1h83.1M274.7 136.2h83.1M137 153.1l.7 .4M148.8 145.8l1.9-1.6 2-1.1 1.8-.5 1.7 .1 1.5 .9 1 1.3 .6 1.8v2.1l-.4 2.7-.9 2.5-1.2 2.2-1.7 2.4-1.8 1.8-1.8 1.2-1.9 .8-1.8 .2-1.7-.5-1.4-1.3-.7-1.8-.2-2.6 .5-2.8 1-2.8 1.7-2.8z"/>
<path d="M169.2 149.7l1.8 1M169.6 148.4l1.7 .9M169.8 148.2l1.7 1M169.9 148l1.7 1M170.2 147l1.7 .9M170.3 151.7l.6 .3M170.4 146.8l1.7 1M170.4 150.1l.7 .4M170.5 146.6l1.7 1M170.7 152.9l.4 .3M170.7 151.6l.3 .2M170.9 151.5l.1 .1"/>
<path d="M170.9 152.8l.3 .1M171 150.2l.2 .1M171 152.7h.1M171.2 153.9l.3 .1M171.2 145.6l1.7 1M171.3 145.4l1.7 1M171.4 153.7l.2 .1M171.4 145.1l1.7 1M171.4 153.6l.1 .1M171.9 154.4l.3 .2M172.1 154.3l.1 .1M172.3 144.3l1.7 1"/>
<path d="M172.4 144.1l1.7 1M172.8 154.7l.3 .2M173.6 145.3l.2 .2M173.9 154.7l.2 .1M174.5 143.9l.7 .4M174.7 144.3l.3 .2M174.7 144.6h.2M175 154.2l.2 .1M175.8 144l.1 .1M175.8 143.9l.3 .1M175.8 143.6l.5 .2M176.1 153.5l.1 .1"/>
<path d="M176.9 143.7l.2 .2M176.9 143.8v.1M176.9 143.5l.4 .2M177.2 152.5h.1M177.8 143.9l.2 .1M177.8 144h.1M177.8 143.7l.4 .2M178.1 151.3h.1M178.6 144.3l.3 .2M178.6 150.5h.1M179.1 145.2l.2 .1M179.1 149.1h.1"/>
<path d="M179.4 147.6l.1 .1M179.4 146.3l.1 .1M274.7 143.2h83.1M125.2 169.4l-2.7 1.5h-.4M132.2 173.5l-2.7 1.5h-.3M160 167l30 3M161.1 167l.7 .4"/>
<circle cx="180.1" cy="54" r="3.3"/>
<circle cx="73.3" cy="90.3" r="3.3"/>
<circle cx="93.3" cy="90.3" r="3.3"/>
<circle cx="203.3" cy="80.3" r="3.3"/>
<circle cx="193.3" cy="170.3" r="3.3"/>
</g>
<g fill="#000">
<circle cx="150" cy="77" r="1.5"/>
<circle cx="100" cy="117" r="1.5"/>
<circle cx="110" cy="107" r="1.5"/>
<circle cx="150" cy="127" r="1.5"/>
<circle cx="160" cy="167" r="1.5"/>
</g>
<text font-size="7.2" x="310.6" y="239.6">DASSAULT SYSTEMES</text>
<g font-size="5.8">
<text x="221" y="261.6">Gabriel</text>
<text x="221" y="273.6">XXX</text>
<text x="289" y="275.6">A3</text>
<text x="328.4" y="275.6">XaropinhoV2</text>
<text x="400.8" y="275.6">X</text>
<text x="221" y="285.6">XXX</text>
</g>
<g font-size="5">
<text x="28.1" y="6.5" transform="rotate(-90 28.1 6.5)">H</text>
<text x="80.6" y="6.5" transform="rotate(-90 80.6 6.5)">G</text>
<text x="133.1" y="6.5" transform="rotate(-90 133.1 6.5)">F</text>
<text x="185.6" y="6.5" transform="rotate(-90 185.6 6.5)">E</text>
<text x="238.1" y="6.5" transform="rotate(-90 238.1 6.5)">D</text>
<text x="290.6" y="6.5" transform="rotate(-90 290.6 6.5)">C</text>
<text x="343.1" y="6.5" transform="rotate(-90 343.1 6.5)">B</text>
<text x="395.6" y="6.5" transform="rotate(-90 395.6 6.5)">A</text>
<text x="6.8" y="38.7" transform="rotate(-90 6.8 38.7)">4</text>
<text x="413.5" y="39">4</text>
<text x="178.6" y="55.7">1</text>
<text x="201.8" y="82.1">2</text>
<text x="71.8" y="92.1">3</text>
<text x="91.8" y="92.1">4</text>
<text x="6.8" y="112.9" transform="rotate(-90 6.8 112.9)">3</text>
<text x="275.7" y="113.4">Item</text>
<text x="293.2" y="113.4">Quantidade</text>
<text x="326.4" y="113.4">Nome</text>
<text x="413.5" y="113.2">3</text>
<text x="281.8" y="120.4">1</text>
<text x="305.3" y="120.4">1</text>
<text x="326.4" y="120.4">TampaV2</text>
<text x="281.8" y="127.5">2</text>
<text x="305.3" y="127.5">2</text>
<text x="326.4" y="127.5">MotorV2</text>
<text x="281.8" y="134.5">3</text>
<text x="305.3" y="134.5">4</text>
<text x="326.4" y="134.5">Eixo</text>
<text x="281.8" y="141.5">4</text>
<text x="305.3" y="141.5">2</text>
<text x="326.4" y="141.5">Engrenagem</text>
<text x="281.8" y="148.6">5</text>
<text x="305.3" y="148.6">1</text>
<text x="326.4" y="148.6">ChassisV2</text>
<text x="191.8" y="172.1">5</text>
<text x="6.8" y="187.1" transform="rotate(-90 6.8 187.1)">2</text>
<text x="413.5" y="187.4">2</text>
<text x="144.6" y="193.2">Vista isométrica</text>
<text x="144.6" y="199.2">Escala:</text>
<text x="171.9" y="199.2">1:2</text>
<text x="6.8" y="261.3" transform="rotate(-90 6.8 261.3)">1</text>
<text x="310" y="261.9">Vista explodida XaropinhoV2</text>
<text x="413.5" y="261.6">1</text>
<text x="346.7" y="284.2">1,52</text>
<text x="24.7" y="293.8">H</text>
<text x="77.2" y="293.8">G</text>
<text x="339.7" y="293.8">B</text>
<text x="392.2" y="293.8">A</text>
</g>
<g font-size="4.3">
<text x="286" y="251.2">TÍTULO DO DRAWING</text>
<text x="221" y="255.2">DESENHADO POR</text>
<text x="266" y="255.2">DATA</text>
<text x="221" y="267.2">CHECADO POR</text>
<text x="266" y="267.2">DATA</text>
<text x="284.6" y="267.2">TAMAN.</text>
<text x="301" y="267.2">NÚMERO DO DRAWING</text>
<text x="396" y="267.2">REV</text>
<text x="221" y="279.2">PROJETADO POR</text>
<text x="266" y="279.2">DATA</text>
<text x="286" y="283.6">ESCALA</text>
<text x="306.2" y="283.6">1:2</text>
<text x="316" y="283.6">PESO (kg)</text>
<text x="381" y="283.6">FOLHA</text>
<text x="401.2" y="283.6">1/1</text>
</g>
<g font-size="3.6">
<text x="221" y="231.9">Este desenho é de nossa</text>
<text x="221" y="236.2">propriedade.</text>
<text x="221" y="240.5">Não pode ser reproduzido</text>
<text x="221" y="244.9">ou comunicado sem</text>
<text x="221" y="249.2">nossa autorização por escrito.</text>
</g>
<g font-size="2.9">
<text x="266.3" y="262.3">08/07/2026</text>
<text x="272.4" y="274.3">XXX</text>
<text x="272.4" y="286.3">XXX</text>
</g>
</svg>
